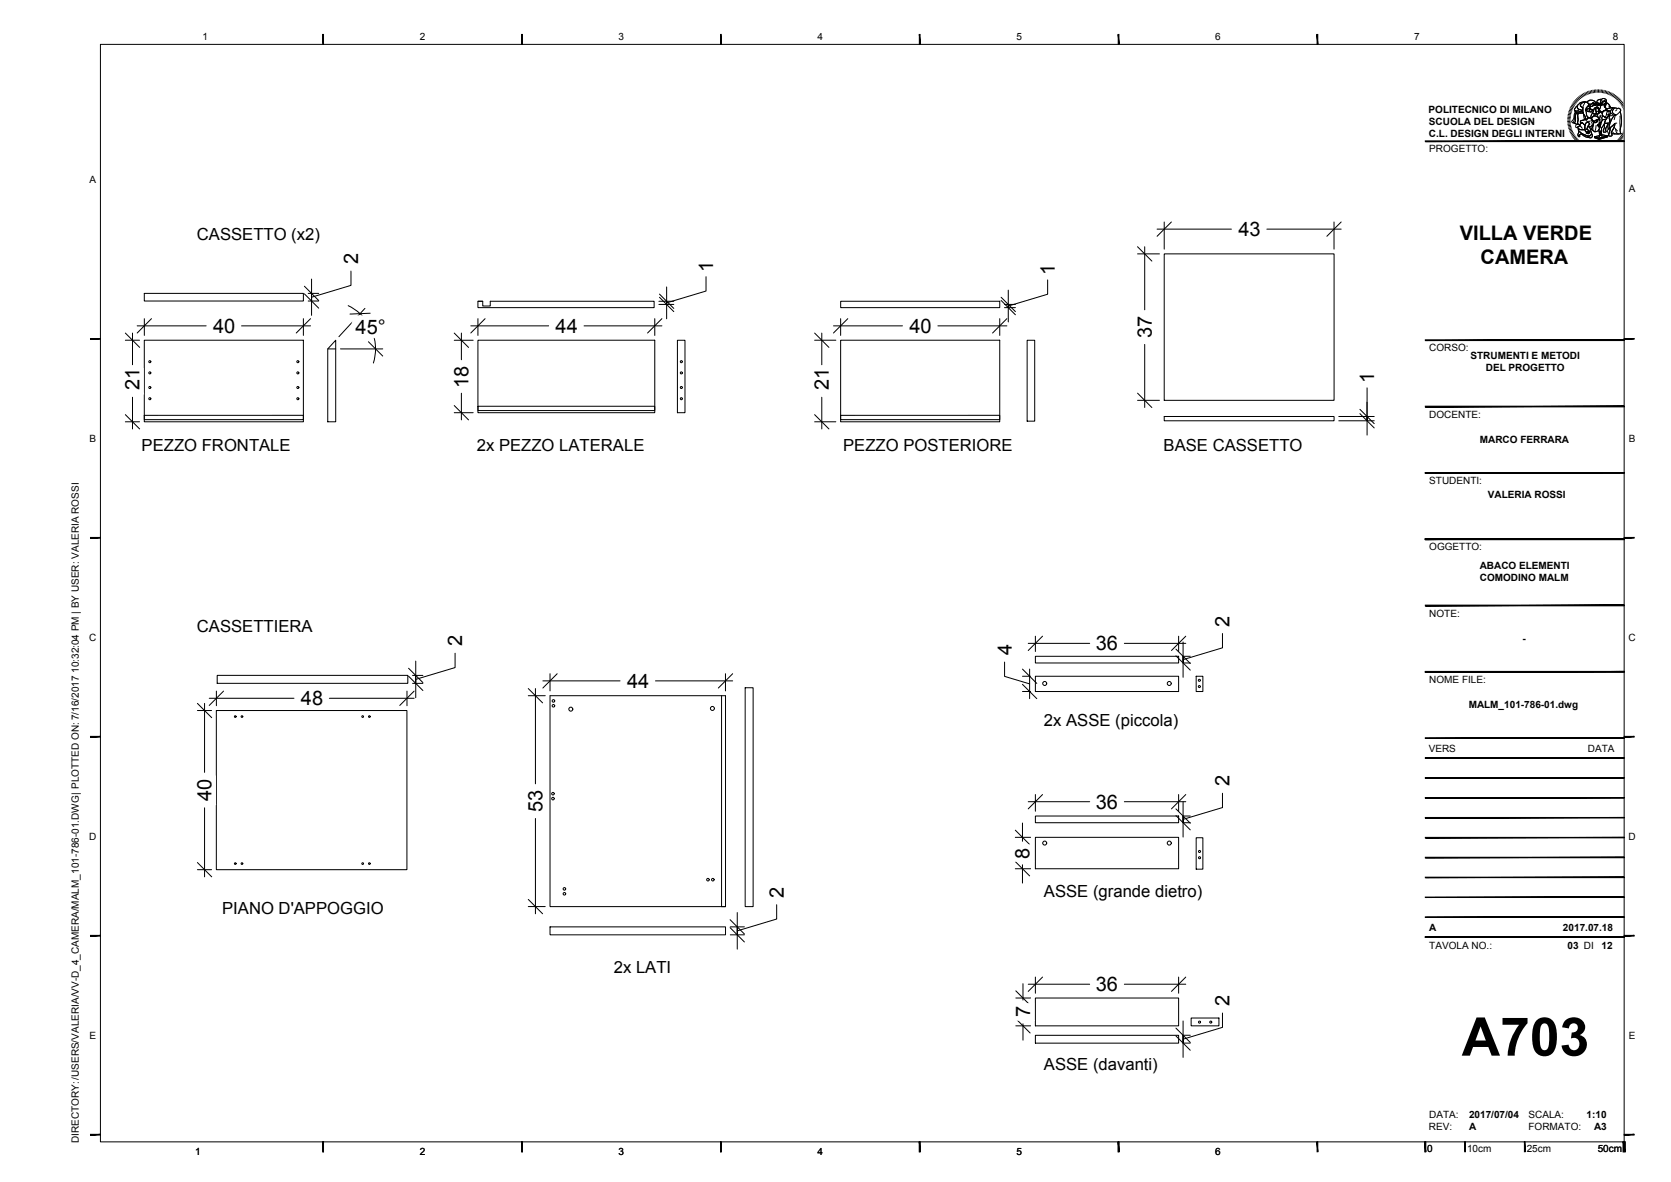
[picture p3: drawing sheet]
<svg xmlns="http://www.w3.org/2000/svg" width="420mm" height="297mm" viewBox="0 0 420 297" stroke-linecap="round" stroke-linejoin="round" font-family="sans-serif">
<!-- layer: 0 -->
<g fill="none" stroke="#000" stroke-width=".25">
<path d="M290.9 57.6h18.7M292.7 55.8v6.8M294.5 55.8l-3.6 3.6M318.5 57.6h18.7M335.4 55.8v6.8M337.2 55.8l-3.6 3.6M36.3 73.7h40v1.9h-40zM76.5 71.9l3.6 3.6M76.5 73.8l3.6 3.6M77.5 73.7h2.6M77.5 75.6h2.6M78.3 73.7v1.9v-1.9"/>
<path d="M78.3 70.1v3.6M78.3 75.6v3.6M87.5 76.8a12 12 0 0 1 6.4 14.4M88.2 68.1v3.6l-9.9 3M91.8 77.5l-6.6 7.1M93.1 78.7l-5.1 .2M120.2 75.7h1.2v1.2h1.9v-1.2h41.2v1.6h-44.3v-1.6h1.2M165.7 75.7h3.7M165.7 76.5h3.7M165.8 73.9l3.6 3.6M165.8 74.7l3.6 3.6M167.6 75.7v.8v-.8"/>
<path d="M167.6 72.1v3.6M167.6 76.5v3.6M177.5 69.5v3.6l-9.9 3M211.4 75.7h40v1.6h-40zM251.7 74.7l3.6 3.6M251.7 75.5l3.6 3.6M252.6 76.5h2.7M252.6 77.3h2.7M253.5 76.5v.8v-.8M253.5 72.9v3.6M253.5 77.3v3.6M263.4 70.3v3.6l-9.9 3"/>
<path d="M286 63.8h5.5M286 62l3.6 3.6M287.8 62v15.9M292.7 63.8h42.7v36.8h-42.7zM31.5 85.5h3.6M31.5 83.7l3.6 3.6M33.3 83.7v8M33.3 99.8v8M34.5 81.9h17.3M36.3 85.5h40v20.5h-40zM36.3 80.1v4.2M38.1 80.1l-3.6 3.6"/>
<path d="M60.7 81.9h17.4M76.3 80.1v4.2M78.1 80.1l-3.6 3.6M82.4 87.7h2M84.4 85.5v20.5h-2v-18.3zM85.6 87.7h10.6M92.6 85.9l3.6 3.6M114.2 85.5h4.8M114.2 83.7l3.6 3.6M116 83.7v6.7M116 98.8v6.7M118.4 81.9h19.6"/>
<path d="M120.2 85.5h44.4v18.2h-44.4zM120.2 80.1v4.2M122 80.1l-3.6 3.6M146.9 81.9h19.5M164.6 80.1v4.2M166.4 80.1l-3.6 3.6M170.3 85.5h1.9v18.2h-1.9zM204.8 85.5h5.4M204.8 83.7l3.6 3.6M206.6 83.7v8M206.6 99.8v8M209.6 81.9h17.3"/>
<path d="M211.4 85.5h40v20.5h-40zM211.4 80.1v4.2M213.2 80.1l-3.6 3.6M235.8 81.9h17.4M251.4 80.1v4.2M253.2 80.1l-3.6 3.6M258.3 85.5h1.9v20.3h-1.9zM286 98.8l3.6 3.6M287.8 86.6v15.8M343.7 97.5v7.2M31.5 106h3.6M31.5 104.2l3.6 3.6"/>
<path d="M36.3 104.4h40v1.1h-40zM114.2 103.7h4.8M114.2 101.9l3.6 3.6M120.2 102.1h44.4v1.1h-44.4zM204.8 106h5.4M204.8 104.2l3.6 3.6M211.4 104.4h40v1.1h-40zM286 100.6h5.5M292.7 104.7h42.7v1h-42.7zM336.6 104.7h8.9M336.6 105.7h8.9M341.9 102.9l3.6 3.6"/>
<path d="M341.9 103.9l3.6 3.6M343.7 104.7v1v-1M343.7 105.7v3.6M260.3 159.9v3.8M262.1 159.9l-3.6 3.6M296.4 159.9v3.8M298.2 159.9l-3.6 3.6M307.4 159.2v3.6l-9.9 3M49.6 178.6h3.6M49.6 176.8l3.6 3.6M51.4 176.8v17.3M52.6 175.5h21.3"/>
<path d="M54.4 178.6h47.9v40h-47.9zM54.4 173.7v3.7M54.6 169.7h47.9v2h-47.9zM56.2 173.7l-3.6 3.6M82.8 175.5h21.3M102.3 173.7v3.7M102.7 167.9l3.6 3.6M102.7 169.9l3.6 3.6M103.7 169.7h2.6M103.7 171.7h2.6M104.1 173.7l-3.6 3.6M104.5 169.7v2v-2"/>
<path d="M104.5 166.1v3.6M104.5 171.7v3.6M114.4 164.2v3.6l-9.9 2.9M132.8 174.8h4.3M132.8 173l3.6 3.6M134.6 173v24M136.5 171.1h19.4M138.3 174.8h44.1v53h-44.1zM138.3 169.3v4.3M140.1 169.3l-3.6 3.6M164.8 171.1h19.4M181.4 174.8v53h1"/>
<path d="M182.4 169.3v4.3M184.2 169.3l-3.6 3.6M187.4 172.8h2v55h-2zM252.6 166.4v3.6l6.3 1.9M257.1 169.9h2M257.1 173.8h2M257.1 168.1l3.6 3.6M257.1 172l3.6 3.6M258.5 161.7h15.5M258.9 168.1v7.5M260.3 169.9h36.1v3.9h-36.1zM260.3 164.9h36.1v1.7h-36.1z"/>
<path d="M282.7 161.7h15.5M295.7 163.1l3.6 3.6M295.7 164.8l3.6 3.6M297.5 164.9v1.7v-1.7M297.5 161.3v3.6M297.5 166.6v3.6M297.6 164.9h1.7M297.6 166.6h1.7M300.8 169.9h1.7v3.9h-1.7zM260.3 199.7v4.2M262.1 199.7l-3.6 3.6M296.4 199.7v4.2"/>
<path d="M298.2 199.7l-3.6 3.6M307.4 199.3v3.6l-9.9 3M49.6 218.6h3.6M49.6 216.8l3.6 3.6M51.4 203v17.4M134.6 205.7v23.9M255.3 210.4h3.8M255.3 218.3h3.8M255.3 208.6l3.6 3.6M255.3 216.5l3.6 3.6M257.1 206.8v4.6M257.1 217.3v4.6"/>
<path d="M258.5 201.5h15.5M260.3 210.4h36.1v7.9h-36.1zM260.3 205.1h36.1v1.7h-36.1zM282.7 201.5h15.5M295.7 203.3l3.6 3.6M295.7 205l3.6 3.6M297.5 205.1v1.7v-1.7M297.5 201.5v3.6M297.5 206.8v3.6M297.6 205.1h1.7M297.6 206.8h1.7M300.8 210.5h1.7v7.9h-1.7z"/>
<path d="M132.8 227.8h4.3M132.8 226l3.6 3.6M138.3 232.9h44.1v2h-44.1zM183.6 231.1l3.6 3.6M183.6 233.1l3.6 3.6M183.6 232.9h3.6M183.6 234.9h3.6M185.4 232.9v2v-2M185.4 229.3v3.6M185.4 234.9v3.6M195.3 227.4v3.6l-9.9 2.9M255.4 250.8h3.7"/>
<path d="M255.4 257.8h3.7M255.4 249l3.6 3.6M255.4 256l3.6 3.6M257.2 247.2v4.1M257.2 257.3v4.1M258.5 247.3h15.5M260.3 250.8h36.1v7h-36.1zM260.3 245.5v4.1M262.1 245.5l-3.6 3.6M282.7 247.3h15.5M295.7 258.4l3.6 3.6M296.4 245.5v4.1"/>
<path d="M297.5 256.6v3.6M298.2 245.5l-3.6 3.6M299.5 255.8h7v2h-7zM307.4 254.6v3.6l-9.9 3M260.3 260.2h36.1v1.9h-36.1zM295.7 260.3l3.6 3.6M297.5 260.2v1.9v-1.9M297.5 262.1v3.6M297.6 260.2h1.7M297.6 262.1h1.7"/>
<circle cx="37.7" cy="93.7" r=".26"/>
<circle cx="37.7" cy="90.9" r=".26"/>
<circle cx="37.7" cy="97.4" r=".26"/>
<circle cx="74.9" cy="93.7" r=".26"/>
<circle cx="74.9" cy="90.9" r=".26"/>
<circle cx="74.9" cy="97.4" r=".26"/>
<circle cx="171.3" cy="93.7" r=".26"/>
<circle cx="171.3" cy="97.4" r=".26"/>
<circle cx="171.3" cy="90.9" r=".26"/>
<circle cx="37.7" cy="100.2" r=".26"/>
<circle cx="74.9" cy="100.2" r=".26"/>
<circle cx="171.3" cy="100.2" r=".26"/>
<circle cx="139.2" cy="176.1" r=".32"/>
<circle cx="139.2" cy="177.4" r=".32"/>
<circle cx="143.5" cy="178.2" r=".5"/>
<circle cx="179.1" cy="178" r=".5"/>
<circle cx="262.7" cy="171.8" r=".5"/>
<circle cx="294" cy="171.8" r=".5"/>
<circle cx="301.6" cy="172.5" r=".26"/>
<circle cx="301.6" cy="171" r=".26"/>
<circle cx="139" cy="199.5" r=".32"/>
<circle cx="139" cy="200.7" r=".32"/>
<circle cx="262.7" cy="211.9" r=".5"/>
<circle cx="294" cy="211.9" r=".5"/>
<circle cx="301.6" cy="215.6" r=".26"/>
<circle cx="301.6" cy="214" r=".26"/>
<circle cx="141.9" cy="224.6" r=".32"/>
<circle cx="141.9" cy="223.4" r=".32"/>
<circle cx="178" cy="221.1" r=".32"/>
<circle cx="179.2" cy="221.1" r=".32"/>
<circle cx="301.6" cy="256.9" r=".26"/>
<circle cx="304.4" cy="256.9" r=".26"/>
</g>
<!-- layer: G-ANNO-LOGO -->
<g fill="none" stroke="#000" stroke-width=".25">
<path d="M394.2 30.2h.6M394.2 29.8l.6 .1M394.2 29.5h.7M394.2 29.1l.7 .1M394.3 28.8l.7 .1M394.4 28.4l.6 .2M394.5 28.1l.6 .1M394.6 27.7l.6 .2M394.7 27.4l.6 .2M394.8 27.1l.6 .2M394.8 30.5h-.6M394.9 30.8l-.7 .1"/>
<path d="M394.9 31.2h-.7M394.9 31.5l-.6 .1M395 26.7l.6 .3M395 31.8l-.7 .1M395.1 32.1l-.7 .2M395.1 26.4l.6 .4M395.2 32.4l-.7 .2M395.3 32.7l-.6 .3M395.3 26.1l.6 .4M395.4 33l-.6 .3M395.5 25.8l.6 .4M395.6 33.3l-.6 .3"/>
<path d="M395.7 33.6l-.6 .3M395.7 25.5l.6 .4M395.9 33.9l-.6 .3M396 25.2l.5 .5M396 27.8l1 .1a.66 .66 0 0 0 1-.2l.1 .7h-1a.79 .79 0 0 1-1.1-.5zM396.1 27.8v.5M396.1 34.2l-.6 .3M396.2 25l.5 .4M396.2 28.3l-.2 .6-.2 1.3-.3 .7 .4 .1M396.3 34.4l-.6 .4M396.4 26.7l.3-.1-.1 .3a.83 .83 0 0 0 1 .8l.3 .1-.1 .1a.57 .57 0 0 1-.9 0h-.5a.5 .5 0 0 1-.5-.4 .5 .5 0 0 1 .3-.5zM396.5 24.7l.4 .5"/>
<path d="M396.5 34.7l-.6 .4M396.5 28.3l.4 .1-.2 .5 .1 1.2-.1 1.1h-.1a.43 .43 0 0 1-.6-.1 .43 .43 0 0 1 .1-.6l.1-1.5zM396.5 28.4l-.3 .4-.1 1.6-.2 .6 .7 .2M396.7 26.6l-.6 .5a.44 .44 0 0 0-.2 .5 .44 .44 0 0 0 .5 .3h.6a.65 .65 0 0 0 1-.2M396.7 34.9l-.5 .5M396.7 24.5l.5 .5M396.7 31.9v.1a1.16 1.16 0 0 0 1.6 .6l.2-.1M396.8 26.3l.6-.5 1.3-.2a1 1 0 0 0-1.3 1l.6 .4v.7l-.5-.1a.77 .77 0 0 1-.9-.7zM396.9 32.3v.6l.8 .6 1.9 .9M396.9 32.3l.5 .3 1.1-.1 .1 .4 .3 .3v.2l.2-.2 .3 .4-.2-.5 .4 .4-.2-.5 .4 .2-.8-.7 .3-.7 .4 .1 .3 1a.88 .88 0 0 1-.2 1.2 .88 .88 0 0 1-1.2-.2l-1.6-.9zM396.9 35.2l-.5 .4M396.9 28.4l1.2-.1 .6 1.2-.1 .5-.4 .2a.61 .61 0 0 0-.8 .7l.2 .1-.4 .4a.55 .55 0 0 1-.5-.8v-1.7z"/>
<path d="M396.9 28.4l-.2 .6v2.2M397 24.3l.4 .5M397 33l1.6 .9a1.01 1.01 0 0 0 1.6-.3 .65 .65 0 0 1 0 .9 .65 .65 0 0 1-.9 0l-1.3-.5a.44 .44 0 0 0-.5-.3 .44 .44 0 0 0-.3 .4v.2h-.3a.85 .85 0 0 1 0-1.1zM397 33l-.1 .1a1.02 1.02 0 0 0 0 1.2l.1 .1a.2 .2 0 0 0 .2-.2 .2 .2 0 0 0-.1-.2 .52 .52 0 0 1 .4-.3 .52 .52 0 0 1 .5 .3l.9 .5a1.24 1.24 0 0 0 1.5-.2l-.2-.7M397.1 35.4l-.4 .5M397.2 31.4a.5 .5 0 0 0-.8-.1 .5 .5 0 0 0 .1 .8 .62 .62 0 0 1 .5-.4 .62 .62 0 0 1 .6 .3l.3 .2M397.3 24l.4 .6M397.4 35.6l-.5 .5M397.4 31.1l.4-.3 .2 .2a.73 .73 0 0 1 .5 1v.5a1.2 1.2 0 0 1-1.8-.5l.3-.3h.4l-.2-.2zM397.4 30.4l1.2-.4 .4 .1 .3-.5 .7 .1 .4 .5a.91 .91 0 0 1-.3 1.5 .36 .36 0 0 1-.5 .2 .36 .36 0 0 1-.2-.5h.1a.42 .42 0 0 0 0-.6 .42 .42 0 0 0-.5-.1l-.4 .8-.8-.7a.29 .29 0 0 1-.4 .1 .29 .29 0 0 1 0-.5zM397.6 23.8l.3 .6M397.6 35.8l-.4 .5"/>
<path d="M397.7 26l.8-.3a.73 .73 0 0 1 .9 .5 .73 .73 0 0 1-.5 .9l-.3 .5 .2 .4a1.46 1.46 0 0 0 .6 1.5l.2 .1-.5 .1-.1 .4a.39 .39 0 0 1-.4-.2 .39 .39 0 0 1 0-.4l-.5-1.2-.1-1.3a.62 .62 0 0 1-.5-.4 .62 .62 0 0 1 .2-.6zM397.8 30.7l.7 .8M397.8 30.8l-.5 .4 .1 .5M397.9 23.6l.3 .6M397.9 36l-.4 .5M398 28.4l-1.8-.1a.9 .9 0 0 0-.4 1l-.1 .5-.5 .8 .3 .2M398.2 36.2l-.4 .5M398.2 23.5l.3 .6M398.2 28.7l.2 1.4M398.4 26l-.4 .8v1.1l.6 1.6a.39 .39 0 0 0 0 .4 .39 .39 0 0 0 .4 .2l.1-.4 .5-.1a1.03 1.03 0 0 1-.7-1.4 .93 .93 0 0 1 .3-1.4 .83 .83 0 0 0-.1-1 .83 .83 0 0 0-1-.2l-.8 .2-.6 .5-.1 .6a.83 .83 0 0 0 1 .8l.3 .1M398.5 36.3l-.4 .6M398.5 23.3l.3 .6"/>
<path d="M398.6 30l-.4 .2a.61 .61 0 0 0-.8 .7l.2 .1M398.7 25.6a1 1 0 0 0-1.3 1l.6 .4M398.7 36.5l-.3 .6M398.8 23.2l.3 .6M398.9 30.8a.47 .47 0 0 1 .7 .1 .47 .47 0 0 1-.2 .7l-.4 .9 .8 .7-.4-.2 .2 .5-.4-.4 .1 .5-.2-.4-.2 .2v-.2l-.4-.6v-1zM398.9 27l.4-.3 .6-.1-.1 .5-1.1 .5zM398.9 30.8a.47 .47 0 0 1 .5 .1 .47 .47 0 0 1 .2 .5l-.6 1.1 .8 .7-.4-.2 .1 .5-.3-.4 .1 .5-.2-.4-.2 .3v-.3l-.4-.6v-1zM398.9 27.5l.8-.3 .3 .2-.4 .2 .2 .5a.61 .61 0 0 1-.9-.6zM399 27.5a.59 .59 0 0 0 .8 .6M399 36.6l-.2 .6M399.1 25.7l.7-.5 1 .2a.3 .3 0 0 1 .4 .3 .3 .3 0 0 1-.5 .2l-.2-.1-.5 .4-.6-.1M399.2 23l.2 .7"/>
<path d="M399.2 25.4l.5-.2h.6l.7 .3a.23 .23 0 0 1 .2 .3 .23 .23 0 0 1-.3 .2l-.4-.2-.5 .4h-.3l-.6-.5zM399.3 36.7l-.2 .7M399.4 26l.6 .2 .6-.4 .3 .2-.2 .5-.4 .3-.5-.2-.5 .1zM399.5 22.9l.2 .6M399.6 29.6l.6 .3 .4 .6a.77 .77 0 0 1-.3 1.1M399.6 36.8l-.2 .7M399.7 27.5h.8l-.2 .2a.37 .37 0 0 1-.3 .5 .37 .37 0 0 1-.4-.4zM399.7 31.9l.3 1a.8 .8 0 0 1 .1 1 .8 .8 0 0 1-.9 .3M399.7 27.2l.3 .2M399.8 30.5l-.8 .2M399.8 26.9v.3l-1.1 .4M399.8 22.8l.2 .7"/>
<path d="M399.9 26.6l-.4 .5M400 36.9l-.2 .7M400 30.2l.7 .4M400.1 27.5a.33 .33 0 0 0-.4 .3 .33 .33 0 0 0 .4 .3 .33 .33 0 0 0 .2-.4l.2-.2-.6 .1M400.1 30.6a.7 .7 0 0 1 .2 1 .7 .7 0 0 1-1 .2M400.2 29.8l.1-.4a.86 .86 0 0 1 1.3-.1l.3 .3a.25 .25 0 0 1 .1 .4 .25 .25 0 0 1-.4 0l-1 .5 .6 .3 .4-.2 .1-.4a.44 .44 0 0 0 .3-.5 .44 .44 0 0 0-.4-.4l-.9-.2-.5 .7h-.2v-.5l.5-.9 .2 .2h1.1l.5-.3v-.4l.6 .2v.5a.64 .64 0 0 1-.1 .9v.4a.34 .34 0 0 1 .1 .4 .34 .34 0 0 1-.2 .2l-.5 .4-.2 .6-.3-.1 .1 .3a.23 .23 0 0 1 .4 0 .23 .23 0 0 1-.1 .3l.2-.2-.3 1.1a.97 .97 0 0 1-1.5-.1l-.3-.4 .3-.5 .2-1.1M400.2 29.6l.6-.5 .6 .1 .5 .3a.32 .32 0 0 1 .1 .5 .32 .32 0 0 1-.5 .1l-.3 .1a.49 .49 0 0 1-.5 .3 .49 .49 0 0 1-.4-.4zM400.2 22.7l.1 .7M400.2 32.4l.8 .7M400.3 37l-.2 .7M400.4 26.5v.1M400.5 26.1l.2 .1"/>
<path d="M400.5 28.4a1.25 1.25 0 0 0-.5 1.3M400.5 31.8v1M400.5 22.6l.1 .7M400.5 26.2h.1M400.6 37.1l-.1 .6M400.6 30.5l.8-.4a.2 .2 0 0 1 .3-.1 .21 .21 0 0 1-.1 .4l-.4 .4-.5-.1zM400.6 31.3l-.3 .9-.4 .4M400.9 26.3l.7-.1a.23 .23 0 0 1 .3 .2 .23 .23 0 0 1-.3 .2zM400.9 22.6l.1 .7M400.9 26l-.2 .5-.4 .3-.5-.2-.5 .1M400.9 27.2l.5-.2h.4l.5 1a.24 .24 0 0 1-.1 .3 .24 .24 0 0 1-.3-.1 .24 .24 0 0 1 .2-.3l-.2-.7a.43 .43 0 0 0-.7-.1 .43 .43 0 0 0 .1 .7l.1 .3a.45 .45 0 0 1-.3 .6 .45 .45 0 0 1-.6-.3zM400.9 37.1l-.1 .7"/>
<path d="M401 34.4l2-.5 1.1 .2-2 .6zM401 34.4l1.1 .3v.3l-1.1-.3zM401.2 27.1l.3-.1 .4 .2 .2 .5a.63 .63 0 0 1-.1 .7 .63 .63 0 0 1-.7 .2zM401.2 22.6l.1 .6M401.2 37.2v.6M401.3 26.2l.1-.4h.4l.4 .5-.3 .2M401.3 30.6l.1 .1M401.3 31.5l-.3 1.6 1-.2M401.3 25.9l.5-.1 .3 .3v.3l-.2 .1-.2-.3h-.4zM401.4 30.3h.1M401.4 30.5l.1 .1M401.5 30.3l-.1 .1"/>
<path d="M401.5 27.4h.1M401.6 27.3l-.2 .1M401.6 37.2l-.1 .7M401.6 22.5v.7M401.7 26.3l-.5-.1-.3 .1 .2 .1a.37 .37 0 0 0 .4 .3 .37 .37 0 0 0 .3-.4l-.2-.1 .1 .2M401.7 31.4l.3 .1 .2-.6 .4-.2-.3 1.1-.2 .2a.23 .23 0 0 0 .1-.3 .23 .23 0 0 0-.4 0zM401.7 28.7v.6M401.8 30.1l-.2 .5a.56 .56 0 0 1-.8-.1M401.8 27.2l.2 .2-.1 .2M401.9 37.2v.7M401.9 27.3a.43 .43 0 0 0-.7-.2 .43 .43 0 0 0 .1 .7 .5 .5 0 0 1-.1 .9 .5 .5 0 0 1-.7-.4l.4-1.1 .7-.3 .4 .3 .3 .7a.25 .25 0 0 1 0 .5 .25 .25 0 0 1-.4-.3M401.9 22.5v.7"/>
<path d="M402 27.7h-.2M402 27.5a.41 .41 0 0 1 0 .5 .41 .41 0 0 1-.6 0h-.1M402 28.3l-.3 .3h-.4M402.1 34.7l2-.6v.3l-2 .6zM402.1 34.7v.3M402.1 26.4l.1-.1a1.03 1.03 0 0 1 0 1.2M402.2 30.9h.1M402.2 31.5l-.1 .5 .2-.2M402.2 37.2l.1 .6M402.2 25.9l.1 .4M402.3 27.9l-.2-.4a.88 .88 0 0 0 .1-1.2l-.3-.4a.47 .47 0 0 1-.3-.6 .47 .47 0 0 1 .6-.3h.5l-.3 .7 .1 .9 .2-.1v-.5a.4 .4 0 0 0 .3 .4 .4 .4 0 0 0 .5-.2l-.1 .6 .1 .2 .1-.3 .4 .7-1.1 .7M402.3 22.6v.6"/>
<path d="M402.3 31.2l-.1 .3v-.2M402.4 28.9l-.2 1.4M402.4 28.2l.4 .2M402.4 33l.2-.1 .2 1.1-.3-.6-.4 .7zM402.5 30.1l-.4 .3v.5M402.5 37.1l.1 .7M402.6 30.7l-.4 .2-.2 .6h-.4l.3 .2 .3-.1M402.6 29l-.4 .9M402.7 22.6l-.1 .7M402.7 25l.7-.2 .5 .4v.9l-.4 .9v-.8l.2-.5a.28 .28 0 0 0-.1-.3 .28 .28 0 0 0-.3 0 .79 .79 0 0 0-.6 1.1l-.2 .1-.1-.8zM402.7 25h-.4a.69 .69 0 0 0-.7 .7M402.8 26l.2 .4 .5-.2"/>
<path d="M402.8 24.9l.6-.1 .4 .2 .1 .3v.8l-.4 .9v-.8l.2-.5a.32 .32 0 0 0-.1-.4 .32 .32 0 0 0-.4 .1l-.3 .1-.2 1-.2 .1-.1-.9zM402.9 37.1l.1 .7M402.9 28.1h.1a1.51 1.51 0 0 1 2 .1l-.2 .6a1.52 1.52 0 0 1-1.2 .8l-.6-.6zM402.9 25.7l.3 .1M402.9 30.1l.9-.1-.7 1.6a1.31 1.31 0 0 0-.4 1.4h-.3l-.2 .6-.2-1zM402.9 30.1l-.9 2.5 .2 1 .4-.7 .2 1.4-.3-.9-.4 1.1 .1-.9M403 25.5l.3-.1a.29 .29 0 0 1 .4 0 .29 .29 0 0 1 0 .4l-.2 .4a.39 .39 0 0 1-.4 .2 .39 .39 0 0 1-.3-.4zM403 26.2h.1M403 29.1a.63 .63 0 0 0-.1 1l1-.2 .4-.5M403 22.6l-.1 .7M403 25.8h.1M403.1 26.1h.1"/>
<path d="M403.2 37l.1 .7M403.4 22.7l-.2 .7M403.4 25.9l.2 .1M403.4 26h.1M403.5 31.1l.7-.1-.1 .6-.4 .7 .2 .7-.4 .2-.4-.2zM403.5 37l.2 .6M403.6 26.7l.4 .7M403.7 29.2v.1M403.7 22.8l-.2 .6M403.7 27.6h.1a2.21 2.21 0 0 1 1.8-.5l-.7 1zM403.8 30l-.7 1.6a1.32 1.32 0 0 0-.4 1.4h-.1M403.8 36.9l.2 .6"/>
<path d="M403.8 29.2h-.2M403.9 25.8a1.26 1.26 0 0 1 .9 1l.3 .3-.6 .1a.52 .52 0 0 1-.6 .1 .52 .52 0 0 1-.3-.6zM403.9 25.8l.7 .5 .2 .5M403.9 29.5h-.1M404.1 22.9l-.2 .6M404.1 36.8l.2 .6M404.1 34.1v.3l-2 .6-1.1-.4v-.2l1.1 .3 2-.6-1.1-.2-2 .5M404.2 31l-.1 .7-.4 .5v.5l.2 .3-.2 .2-.6-.2 .3-.9v-1M404.4 23l-.2 .6M404.4 36.7l.3 .6M404.5 28.8l-.1 .4M404.5 27.9h.3l.2 .4"/>
<path d="M404.5 29l.2 .1-.1 .7a.69 .69 0 0 1 .1 .8 .69 .69 0 0 1-.6 .4l-.7 .1 .4-1.1zM404.5 26.7l.5 .4M404.6 30.9l-1.2 .2M404.6 32.3l-.1 .3 .3 .1M404.7 23.1l-.2 .6M404.7 36.6l.3 .6M404.7 29.1l-.1 .6 .1 .7-.2 .9a1.85 1.85 0 0 0-.2 2.1l.3 .1M404.9 32.1l1.1-1-.5 1.6a1.24 1.24 0 0 0-.2 1.4l-.2 .1a.4 .4 0 0 1-.6-.1 .4 .4 0 0 1 .1-.5zM404.9 28.1a1.04 1.04 0 0 1 .6-1 1.04 1.04 0 0 1 1.1 .2 .56 .56 0 0 1 .8 .2 .56 .56 0 0 1-.2 .7l-.3 .3a1.09 1.09 0 0 1-1.9-.2M405 28.3l-.5 .6a.7 .7 0 0 1-.5 .6 .7 .7 0 0 1-.7-.2h-.1a.76 .76 0 0 1 0-1.3l.5-.2a.33 .33 0 0 1 .5 .2 .33 .33 0 0 1-.2 .4v.2a.24 .24 0 0 0 .1 .3 .24 .24 0 0 0 .3-.2l.2-.3-.1-.5-.6-.2-.7 .2-.4 .4 .1 .3M405 36.4l.3 .6M405 29.8v.6"/>
<path d="M405.1 23.3l-.3 .6M405.3 36.2l.3 .6M405.4 23.4l-.3 .6M405.4 29l-.8 .1M405.5 33.2l.6 .4M405.6 36.1l.3 .5M405.7 23.6l-.4 .6M405.7 27.1a2.38 2.38 0 0 0-2 .6M405.8 35.9l.4 .5M405.9 32l.8 .9M405.9 29a6.7 6.7 0 0 0-1.4 3.4l1.5-1.3 .5-.1M406 27.1a.92 .92 0 0 0-.6 1.1 .92 .92 0 0 0 1 .7"/>
<path d="M406 27.1l.7 .2a.51 .51 0 0 1 .6 .1 .51 .51 0 0 1 .1 .6l.2 1.1a8.2 8.2 0 0 1-.2 3.7l.2 .8h-2.4v-.4l.6-1.1 .2-1-1.5 1.3a6 6 0 0 1 1.5-3.4l.4-.1a.92 .92 0 0 1-1-.7 .92 .92 0 0 1 .6-1.1zM406 23.8l-.4 .5M406 31.1l-.5 1.6a1.3 1.3 0 0 0-.2 1.4l-.2 .1a.4 .4 0 0 1-.6-.1 .4 .4 0 0 1 .1-.5l.3-1.5M406.1 35.7l.4 .5M406.1 29l-.2 1.1M406.3 32.5l.1 .7 .5 .5M406.3 24l-.4 .5M406.4 35.5l.4 .5M406.5 27.6l-.2 .3M406.6 24.2l-.5 .5M406.6 35.3l.5 .5M406.8 35l.5 .5"/>
<path d="M406.8 24.4l-.4 .5M407.1 34.8l.5 .5M407.1 24.7l-.5 .5M407.3 34.6l.5 .4M407.3 29.2l.1 3.3M407.4 24.9l-.5 .5M407.4 28.1a9.5 9.5 0 0 1 0 4.9l.2 .6h-2.4M407.5 34.3l.5 .4M407.6 25.2l-.5 .4M407.6 34l.6 .4M407.8 33.8l.6 .3M407.8 25.5l-.5 .4"/>
<path d="M408 33.5l.6 .3M408 25.7l-.5 .4M408.1 33.2l.6 .3M408.2 26l-.5 .4M408.3 32.9l.6 .2M408.4 32.6l.6 .2M408.4 26.3l-.6 .4M408.5 32.3l.6 .2M408.6 32l.6 .1M408.6 26.7l-.6 .3M408.6 31.6l.7 .2M408.7 31.3l.7 .1"/>
<path d="M408.7 31l.7 .1M408.8 27l-.7 .3M408.8 30.7h.7M408.8 30.4h.7M408.9 27.3l-.6 .3M409 27.6l-.6 .3M409.1 28l-.6 .2M409.2 28.3l-.6 .2M409.3 28.7l-.6 .1M409.4 29l-.7 .1M409.4 29.4h-.7M409.5 29.7l-.7 .1"/>
<path d="M409.5 30.1h-.7"/>
</g>
<!-- layer: G-ANNO-TTLB -->
<g fill="#fff" stroke="#fff" stroke-width=".25">
<path d="M383.4 35.5l30.7 4.3-5.7-4.3zM383.4 35.5l30.7 4.3h-30.7z"/>
<path d="M408.4 21h5.7l-5.7 14.5zM414.1 21l-5.7 14.5 5.7 4.3z"/>
</g>
<path d="M383.4 35.5h25v-14.5h5.7v18.8h-30.7z" fill="none" stroke="#fff" stroke-width=".25"/>
<g fill="#000" stroke="#000" stroke-width=".25">
<path d="M81.2 8.7l.1 2.5v-2.5zM81.2 8.7l.1 2.5h-.1z"/>
<path d="M131.2 8.7l.1 2.5v-2.5zM131.2 8.7l.1 2.5h-.1z"/>
<path d="M181.2 8.7l.1 2.5v-2.5zM181.2 8.7l.1 2.5h-.1z"/>
<path d="M231.2 8.7l.1 2.5v-2.5zM231.2 8.7l.1 2.5h-.1z"/>
<path d="M281.2 8.7l.1 2.5v-2.5zM281.2 8.7l.1 2.5h-.1z"/>
<path d="M331.2 8.7l.1 2.5v-2.5zM331.2 8.7l.1 2.5h-.1z"/>
<path d="M381.2 8.7l.1 2.5v-2.5zM381.2 8.7l.1 2.5h-.1z"/>
<path d="M358.4 35.6h50v-.2zM358.4 35.4h50l-50 .2z"/>
<path d="M22.8 85.2h2.5v-.1zM22.8 85.1h2.5l-2.5 .1z"/>
<path d="M358.4 85.6h50v-.2zM358.4 85.4h50l-50 .2z"/>
<path d="M408.4 85.2h2.5v-.1zM408.4 85.1h2.5l-2.5 .1z"/>
<path d="M358.4 118.7v.2l50-.2zM358.4 118.9l50-.2v.2z"/>
<path d="M358.4 102.3h50v-.2zM358.4 102.1h50l-50 .2z"/>
<path d="M358.4 118.9h50v-.2zM358.4 118.7h50l-50 .2z"/>
<path d="M22.8 135.2h2.5v-.1zM22.8 135.1h2.5l-2.5 .1z"/>
<path d="M358.4 135.4v.2l50-.2zM358.4 135.6l50-.2v.2z"/>
<path d="M358.4 135.4v.2l50-.2zM358.4 135.6l50-.2v.2z"/>
<path d="M358.4 135.4v.2l50-.2zM358.4 135.6l50-.2v.2z"/>
<path d="M358.4 135.4v.2l50-.2zM358.4 135.6l50-.2v.2z"/>
<path d="M408.4 135.2h2.5v-.1zM408.4 135.1h2.5l-2.5 .1z"/>
<path d="M358.4 152.1v.1l50-.1zM358.4 152.2l50-.1v.1z"/>
<path d="M358.4 168.7v.2l50-.2zM358.4 168.9l50-.2v.2z"/>
<path d="M358.4 168.7v.2l50-.2zM358.4 168.9l50-.2v.2z"/>
<path d="M22.8 185.2h2.5v-.1zM22.8 185.1h2.5l-2.5 .1z"/>
<path d="M358.4 195.4h50zM358.4 195.6l50-.2z"/>
<path d="M358.4 190.4h50zM358.4 190.5l50-.1z"/>
<path d="M358.4 185.4v.2l50-.2zM358.4 185.6l50-.2v.2z"/>
<path d="M408.4 185.2h2.5v-.1zM408.4 185.1h2.5l-2.5 .1z"/>
<path d="M358.4 215.4v.2l50-.2zM358.4 215.6l50-.2v.2z"/>
<path d="M358.4 210.4h50zM358.4 210.6l50-.2z"/>
<path d="M358.4 205.4v.2l50-.2zM358.4 205.6l50-.2v.2z"/>
<path d="M358.4 200.4h50zM358.4 200.6l50-.2z"/>
<path d="M22.8 235.2h2.5v-.1zM22.8 235.1h2.5l-2.5 .1z"/>
<path d="M358.4 235.4v.2l50-.2zM358.4 235.6l50-.2v.2z"/>
<path d="M358.4 235.4v.2l50-.2zM358.4 235.6l50-.2v.2z"/>
<path d="M358.4 230.4h50zM358.4 230.6l50-.2z"/>
<path d="M358.4 225.4h50zM358.4 225.5l50-.1z"/>
<path d="M358.4 220.4h50zM358.4 220.6l50-.2z"/>
<path d="M408.4 235.2h2.5v-.1zM408.4 235.1h2.5l-2.5 .1z"/>
<path d="M22.8 285.2h2.5v-.1zM22.8 285.1h2.5l-2.5 .1z"/>
<path d="M81.2 287l.1 2.5v-2.5zM81.2 287l.1 2.5h-.1z"/>
<path d="M81.2 287l.1 2.5v-2.5zM81.2 287l.1 2.5h-.1z"/>
<path d="M131.2 287l.1 2.5v-2.5zM131.2 287l.1 2.5h-.1z"/>
<path d="M131.2 287l.1 2.5v-2.5zM131.2 287l.1 2.5h-.1z"/>
<path d="M181.2 287l.1 2.5v-2.5zM181.2 287l.1 2.5h-.1z"/>
<path d="M181.2 287l.1 2.5v-2.5zM181.2 287l.1 2.5h-.1z"/>
<path d="M231.2 287l.1 2.5v-2.5zM231.2 287l.1 2.5h-.1z"/>
<path d="M231.2 287l.1 2.5v-2.5zM231.2 287l.1 2.5h-.1z"/>
<path d="M281.2 287l.1 2.5v-2.5zM281.2 287l.1 2.5h-.1z"/>
<path d="M281.2 287l.1 2.5v-2.5zM281.2 287l.1 2.5h-.1z"/>
<path d="M331.2 287l.1 2.5v-2.5zM331.2 287l.1 2.5h-.1z"/>
<path d="M358.3 287v2.5h.2zM358.3 287h.2v2.5z"/>
<path d="M358.3 286.9v2.5h.2zM358.3 286.9h.2v2.5z"/>
<path d="M368.3 286.9l.2 2.5v-2.5zM368.3 286.9l.2 2.5h-.2z"/>
<path d="M383.3 286.9l.2 2.5v-2.5zM383.3 286.9l.2 2.5h-.2z"/>
<path d="M408.1 286.9l.5 2.5v-2.5zM408.1 286.9l.5 2.5h-.5z"/>
<path d="M408.1 287l.5 2.5v-2.5zM408.1 287l.5 2.5h-.5z"/>
<path d="M408.4 285.2h2.5v-.1zM408.4 285.1h2.5l-2.5 .1z"/>
</g>
<!-- layer: 0 -->
<g fill="#fff" stroke="#fff" stroke-width=".25">
<path d="M30.6 92.6v6.3h5.4zM30.6 92.6h5.4v6.3z"/>
<path d="M52.7 79.2v5.4l7.1-5.4zM52.7 84.6l7.1-5.4v5.4z"/>
<path d="M85.5 63v4.2h5.4zM85.5 63h5.4v4.2z"/>
<path d="M88.6 79.4v5.5l9-5.5zM88.6 84.9l9-5.5v5.5z"/>
<path d="M113.3 91.3v6.6h5.4zM113.3 91.3h5.4v6.6z"/>
<path d="M138.9 79.2v5.4l7.1-5.4zM138.9 84.6l7.1-5.4v5.4z"/>
<path d="M227.8 79.2v5.4l7.1-5.4zM227.8 84.6l7.1-5.4v5.4z"/>
<path d="M174.8 65.5v3.1h5.4zM174.8 65.5h5.4v3.1z"/>
<path d="M260.7 66.3v3.1h5.4zM260.7 66.3h5.4v3.1z"/>
<path d="M203.9 92.6v6.3h5.4zM203.9 92.6h5.4v6.3z"/>
<path d="M285.1 78.8v6.9h5.5zM285.1 78.8h5.5v6.9z"/>
<path d="M310.5 54.8v5.5l7.1-5.5zM310.5 60.3l7.1-5.5v5.5z"/>
<path d="M341 93.4v3.2h5.4zM341 93.4h5.4v3.2z"/>
<path d="M48.7 195v7.1h5.5zM48.7 195h5.5v7.1z"/>
<path d="M74.8 172.7v5.5l7.1-5.5zM74.8 178.2l7.1-5.5v5.5z"/>
<path d="M111.7 159.1v4.2h5.4zM111.7 159.1h5.4v4.2z"/>
<path d="M156.8 168.4v5.4l7.1-5.4zM156.8 173.8l7.1-5.4v5.4z"/>
<path d="M131.9 197.9v6.9h5.5zM131.9 197.9h5.5v6.9z"/>
<path d="M192.6 222.2v4.3h5.4zM192.6 222.2h5.4v4.3z"/>
<path d="M274.9 158.9v5.5l6.9-5.5zM274.9 164.4l6.9-5.5v5.5z"/>
<path d="M249.9 161.2v4.3h5.4zM249.9 161.2h5.4v4.3z"/>
<path d="M304.7 154.1v4.2h5.4zM304.7 154.1h5.4v4.2z"/>
<path d="M274.9 198.7v5.5l6.9-5.5zM274.9 204.2l6.9-5.5v5.5z"/>
<path d="M254.4 212.3v4.1h5.4zM254.4 212.3h5.4v4.1z"/>
<path d="M304.7 194.2v4.2h5.4zM304.7 194.2h5.4v4.2z"/>
<path d="M274.9 244.6v5.5l6.9-5.5zM274.9 250.1l6.9-5.5v5.5z"/>
<path d="M254.5 252.2v4.2h5.4zM254.5 252.2h5.4v4.2z"/>
<path d="M304.7 249.5v4.2h5.4zM304.7 249.5h5.4v4.2z"/>
</g>
<!-- layer: A-ANNO-DIMS -->
<g fill="none" stroke="#000" stroke-width=".25">
<circle cx="59.2" cy="180.1" r=".22"/>
<circle cx="60.8" cy="180.1" r=".22"/>
<circle cx="91.2" cy="180.1" r=".22"/>
<circle cx="92.9" cy="180.1" r=".22"/>
<circle cx="59.2" cy="217" r=".22"/>
<circle cx="60.8" cy="217" r=".22"/>
<circle cx="91.2" cy="217" r=".22"/>
<circle cx="92.9" cy="217" r=".22"/>
</g>
<!-- layer: G-ANNO-TTLB -->
<path d="M25.3 11.2h383.1v275.8h-383.1z" fill="none" stroke="#000" stroke-width=".25"/>
<text font-size="13.4" x="367.5" y="265.3">A703</text>
<g font-size="5">
<text x="311.4" y="59.4">43</text>
<text x="367.1" y="60.2">VILLA VERDE</text>
<text x="90" y="66.4" transform="rotate(-90 90 66.4)">2</text>
<text x="179.3" y="68.3" transform="rotate(-90 179.3 68.3)">1</text>
<text x="265.2" y="69.1" transform="rotate(-90 265.2 69.1)">1</text>
<text x="372.3" y="66.2">CAMERA</text>
<text x="53.6" y="83.7">40</text>
<text x="89.4" y="83.9">45°</text>
<text x="139.7" y="83.7">44</text>
<text x="228.7" y="83.7">40</text>
<text x="289.6" y="85" transform="rotate(-90 289.6 85)">37</text>
<text x="35.1" y="98.1" transform="rotate(-90 35.1 98.1)">21</text>
<text x="117.8" y="97.6" transform="rotate(-90 117.8 97.6)">18</text>
<text x="208.4" y="98.1" transform="rotate(-90 208.4 98.1)">21</text>
<text x="345.5" y="96.2" transform="rotate(-90 345.5 96.2)">1</text>
<text x="309.2" y="157.5" transform="rotate(-90 309.2 157.5)">2</text>
<text x="116.2" y="162.5" transform="rotate(-90 116.2 162.5)">2</text>
<text x="254.4" y="164.6" transform="rotate(-90 254.4 164.6)">4</text>
<text x="275.5" y="163.4">36</text>
<text x="157.7" y="172.9">44</text>
<text x="75.7" y="177.2">48</text>
<text x="309.2" y="197.6" transform="rotate(-90 309.2 197.6)">2</text>
<text x="53.2" y="201.3" transform="rotate(-90 53.2 201.3)">40</text>
<text x="275.5" y="203.2">36</text>
<text x="136.4" y="204.1" transform="rotate(-90 136.4 204.1)">53</text>
<text x="258.9" y="215.8" transform="rotate(-90 258.9 215.8)">8</text>
<text x="197.1" y="225.7" transform="rotate(-90 197.1 225.7)">2</text>
<text x="275.5" y="249.1">36</text>
<text x="259" y="255.7" transform="rotate(-90 259 255.7)">7</text>
<text x="309.2" y="252.9" transform="rotate(-90 309.2 252.9)">2</text>
</g>
<g font-size="4.2">
<text x="49.5" y="60.2">CASSETTO (x2)</text>
<text x="35.6" y="113.2">PEZZO FRONTALE</text>
<text x="119.9" y="113.2">2x PEZZO LATERALE</text>
<text x="212" y="113.2">PEZZO POSTERIORE</text>
<text x="292.6" y="113.2">BASE CASSETTO</text>
<text x="49.5" y="158.8">CASSETTIERA</text>
<text x="262.5" y="182.4">2x ASSE (piccola)</text>
<text x="262.5" y="225.4">ASSE (grande dietro)</text>
<text x="55.9" y="229.6">PIANO D'APPOGGIO</text>
<text x="154.3" y="244.4">2x LATI</text>
<text x="262.5" y="268.8">ASSE (davanti)</text>
</g>
<g font-size="2.5">
<text x="50.9" y="10">1</text>
<text x="105.6" y="10">2</text>
<text x="155.6" y="10">3</text>
<text x="205.6" y="10">4</text>
<text x="255.6" y="10">5</text>
<text x="305.6" y="10">6</text>
<text x="355.6" y="10">7</text>
<text x="405.6" y="10">8</text>
<text x="359.2" y="28.5">POLITECNICO DI MILANO</text>
<text x="359.3" y="31.5">SCUOLA DEL DESIGN</text>
<text x="359.3" y="34.5">C.L. DESIGN DEGLI INTERNI</text>
<text x="359.4" y="38.3">PROGETTO:</text>
<text x="22.5" y="46.1">A</text>
<text x="409.5" y="48.4">A</text>
<text x="359.4" y="88.3">CORSO:</text>
<text x="369.7" y="90.2">STRUMENTI E METODI</text>
<text x="373.6" y="93.2">DEL PROGETTO</text>
<text x="359.4" y="105">DOCENTE:</text>
<text x="22.5" y="111.1">B</text>
<text x="372.1" y="111.4">MARCO FERRARA</text>
<text x="409.5" y="111.1">B</text>
<text x="359.4" y="121.6">STUDENTI:</text>
<text x="374.1" y="125">VALERIA ROSSI</text>
<text x="359.4" y="138.3">OGGETTO:</text>
<text x="372.1" y="143">ABACO ELEMENTI</text>
<text x="372.1" y="146">COMODINO MALM</text>
<text x="359.4" y="154.9">NOTE:</text>
<text x="22.4" y="161.1">C</text>
<text x="382.9" y="161.4">-</text>
<text x="409.5" y="161.1">C</text>
<text x="359.4" y="171.6">NOME FILE:</text>
<text x="369.3" y="177.8">MALM_101-786-01.dwg</text>
<text x="359.3" y="188.9">VERS</text>
<text x="399.3" y="188.9">DATA</text>
<text x="22.4" y="211">D</text>
<text x="409.5" y="211">D</text>
<text x="359.4" y="233.9">A</text>
<text x="393" y="233.9">2017.07.18</text>
<text x="359.4" y="238.4">TAVOLA NO.:</text>
<text x="394.2" y="238.4">03 DI</text>
<text x="402.7" y="238.4">12</text>
<text x="22.5" y="261">E</text>
<text x="409.5" y="261">E</text>
<text x="359.4" y="281">DATA:</text>
<text x="369.4" y="280.9">2017/07/04</text>
<text x="384.3" y="280.9">SCALA:</text>
<text x="398.9" y="280.9">1:10</text>
<text x="19.8" y="287.2" transform="rotate(-90 19.8 287.2)">DIRECTORY:/USERS/VALERIA/VV-D_4_CAMERA/MALM_101-786-01.DWG| PLOTTED ON: 7/16/2017 10:32:04 PM | BY USER: VALERIA ROSSI</text>
<text x="359.3" y="283.9">REV:</text>
<text x="369.4" y="283.9">A</text>
<text x="384.3" y="283.9">FORMATO:</text>
<text x="400.8" y="283.9">A3</text>
<text x="49" y="290.3">1</text>
<text x="105.6" y="290.3">2</text>
<text x="155.6" y="290.3">3</text>
<text x="205.6" y="290.3">4</text>
<text x="255.6" y="290.3">5</text>
<text x="305.6" y="290.3">6</text>
<text x="358.9" y="289.4">0</text>
<text x="368.9" y="289.4">10cm</text>
<text x="383.9" y="289.4">25cm</text>
<text x="401.7" y="289.4">50cm</text>
</g>
</svg>
